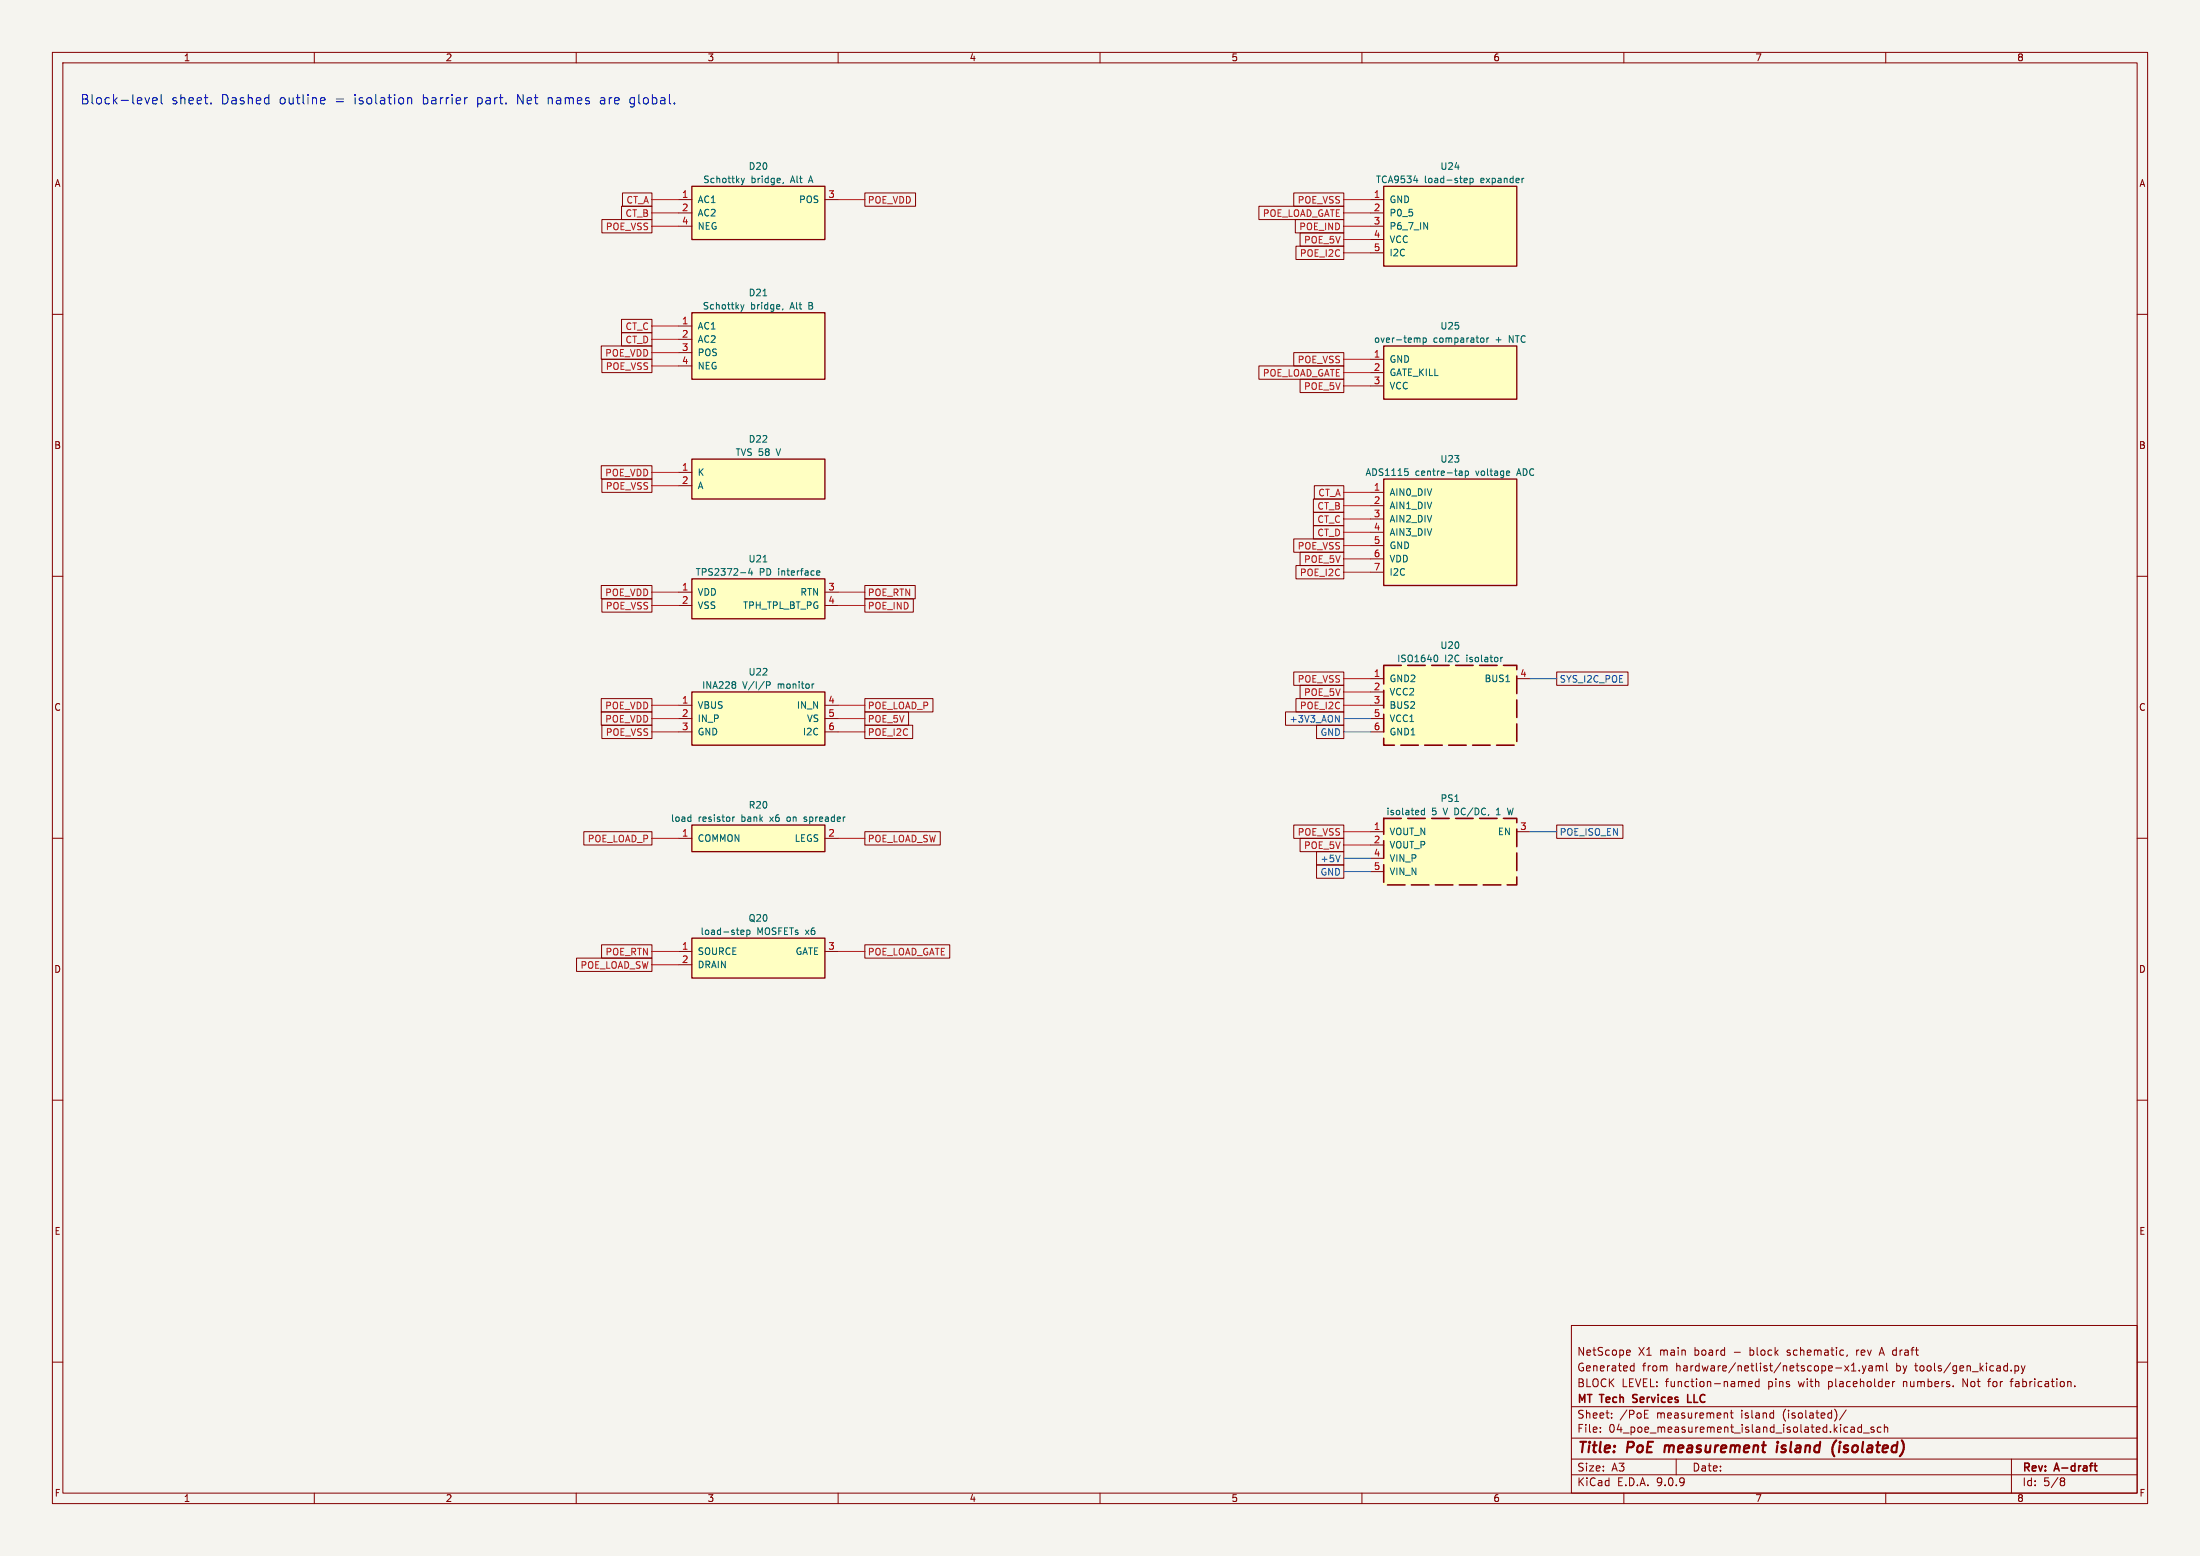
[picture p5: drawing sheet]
<svg xmlns="http://www.w3.org/2000/svg" width="420mm" height="297mm" viewBox="0 0 420 297" stroke-linecap="round" stroke-linejoin="round" font-family="sans-serif">
<path d="M0 0h420v297h-420z" fill="#f5f4ef" stroke="#f5f4ef" stroke-width=".19"/>
<g fill="none" stroke="#840000" stroke-width=".19">
<path d="M10 10h400v277h-400zM12 12h396v273h-396zM60 10v2M110 10v2M160 10v2M210 10v2M260 10v2M310 10v2M360 10v2M10 60h2M408 60h2M10 110h2"/>
<path d="M408 110h2M10 160h2M408 160h2M10 210h2M408 210h2M300 253h108v32h-108zM310.7 257.7l.5 .1v.2l-.7 .2M311.2 258.6l-.5 .1M352.7 258.6l-.2 .3M354.4 257.7v1M354.6 257.8l-.2 .2M358.9 258.3h.7"/>
<path d="M359.2 257.2l-.5 1.5M10 260h2M300 278.5h108M300 274.5h108M300 268.5h108M305.5 273.2v.2M305.5 272.5v.1M307.7 270.5v.2M307.7 269.8v.1M311.4 261.6h.5M311.4 260.8h.5M311.9 260.2v1.5"/>
<path d="M313.9 269.9h.5M313.9 270.7h.8M313.9 269.2h.8M320 278.5v3M329.7 269.8l.1 .9M330.3 269.7h.6M330.5 269.2v1.3l.4 .2M332.9 263.7l.3 .2v.8M333.8 264.2l.7-.2-.1-.2-.4-.1-.2 .2 .1 .7h.5M335.8 263.8l-.4-.1-.3 .3 .1 .6h.6M335.8 263.2v1.5M350.5 269.4l.2 .6-.2 .8"/>
<path d="M352.2 260.7l.7 1M352.4 269.1l-1.2 1.9M352.9 260.7l-.7 1M353.4 272.5h.5l.1 .9M353.4 273.3h.6M353.4 261.7h.9M353.4 260.6l.5-.4v1.5M354 272.7l-.6 .2M354.9 261.5v.2M355.4 272.5l-.5-.1-.2 .3 .1 .6h.6M355.4 271.9v1.5M355.5 260.7l.4 1"/>
<path d="M355.7 273.5h1.2M355.9 261.7l-.4 .5M356.2 260.7l-.3 1M356.8 260.8h.6v.9M357.4 261l-.5 .1a.29 .29 0 0 0-.2 .3 .29 .29 0 0 0 .2 .3l.5-.1M357.7 272.5l-.3-.1-.2 .2v.2l.5 .2v.3h-.5M358.2 260.8l.4-.1 .2 .2M358.2 260.7v1M358.8 260.9l.2-.2 .4 .1v.9M358.8 260.9v.8M359.1 272.5l-.4-.1-.3 .3 .1 .6h.6M359.7 272.5l.2-.1 .4 .1 .1 .9"/>
<path d="M359.7 271.9v1.5M360.2 260.2v1.3l.2 .2M361.3 263.7v1M361.7 263.7l-.3 .1-.1 .2M374.7 264.7v-1.5l.9 1.5M379.4 263.7h.6M379.9 263.2l-.2 .2v1.3M383.7 263.7h.6M383.9 261.5v.2M384 278.5v6.5M384.3 263.2l-.4 .2v1.3M384.7 260.8l.4-.1 .3 .3-.2 .6h-.5"/>
<path d="M384.7 260.7v1.5M385.9 260.7l.3 1M386.2 261.7l-.3 .5M386.6 260.7l-.4 1M396.1 264.5v.2M408 260h2M60 285v2M110 285v2M160 285v2M210 285v2M260 285v2M300 281.5h108"/>
<path d="M310 285v2M360 285v2M393.6 282.1l.4 .1 .2 .2-.3 .3M393.6 282.7h.3M393.9 282.7l.2 .2 .1 .4-.2 .2-.4 .1"/>
</g>
<path d="M311.7 267.6l.2 .1M311.8 266.3v.5M322.2 266.2v1.5h.7M399.8 279.8h.5M400 279.3v1.3l.3 .2" fill="none" stroke="#840000" stroke-width=".3"/>
<path d="M317.9 275.9l-.2 1.3M339.3 275.9l-.2 1.3M339.4 275.2v.2M340 277.1l.2 .1M350 277.6l.2 .4M350.6 274.9l-.6 .9M351.2 275.9l-.2 1.3M351.3 275.2v.2" fill="none" stroke="#840000" stroke-width=".4"/>
<path d="M132.1 59.7h25.4v12.7h-25.4z" fill="#ffffc2"/>
<path d="M132.1 59.7h25.4v12.7h-25.4z" fill="none" stroke="#840000" stroke-width=".25"/>
<path d="M129.5 62.2h2.6M129.5 64.8h2.6M129.5 67.3h2.6M129.5 69.9h2.6" fill="none" stroke="#840000" stroke-width=".19"/>
<path d="M141.4 58.2l.3 .8M141.7 59l-.3 .4M142 58.2l-.3 .8M145.7 56.5h.7M149.5 58.9l-.2 .3" fill="none" stroke="#006464" stroke-width=".19"/>
<path d="M132.1 179.1h25.4v7.6h-25.4z" fill="#ffffc2"/>
<path d="M132.1 179.1h25.4v7.6h-25.4z" fill="none" stroke="#840000" stroke-width=".25"/>
<path d="M129.5 181.6h2.6M129.5 184.2h2.6M157.5 181.6h2.5" fill="none" stroke="#840000" stroke-width=".19"/>
<path d="M141.4 178.2l.2 .2 .4-.1M141.4 177.7l.2-.2 .4 .2v.1l-.6 .2M142.6 177.6l.3-.1 .3 .3-.1 .5h-.5M142.6 177.5v1.3" fill="none" stroke="#006464" stroke-width=".19"/>
<path d="M264.2 91.4h25.4v20.4h-25.4z" fill="#ffffc2"/>
<path d="M264.2 91.4h25.4v20.4h-25.4z" fill="none" stroke="#840000" stroke-width=".25"/>
<path d="M261.6 94h2.6M261.6 96.5h2.6M261.6 99.1h2.6M261.6 101.6h2.6M261.6 104.1h2.6M261.6 106.7h2.6M261.6 109.2h2.6" fill="none" stroke="#840000" stroke-width=".19"/>
<path d="M268.2 89.5h.6M268.6 90l.2 .2v.3l-.2 .2M278.6 90h.5v.7M278.6 90.7h.5M279.1 90.2l-.5 .1M279.7 90l.4-.1 .2 .2-.1 .6h-.5M279.7 89.9v1.3M288 89.9l.2 .3-.6 .1M288.1 90.7h-.1" fill="none" stroke="#006464" stroke-width=".19"/>
<path d="M132.1 35.6h25.4v10.1h-25.4z" fill="#ffffc2"/>
<path d="M132.1 35.6h25.4v10.1h-25.4z" fill="none" stroke="#840000" stroke-width=".25"/>
<path d="M129.5 38.1h2.6M157.5 38.1h2.5M129.5 40.6h2.6M129.5 43.2h2.6" fill="none" stroke="#840000" stroke-width=".19"/>
<path d="M141.5 34l.3 .9M141.8 34.9l-.3 .4M142.1 34l-.3 .9M149.6 34.8l-.2 .3" fill="none" stroke="#006464" stroke-width=".19"/>
<path d="M132.1 87.6h25.4v7.7h-25.4z" fill="#ffffc2"/>
<path d="M132.1 87.6h25.4v7.7h-25.4z" fill="none" stroke="#840000" stroke-width=".25"/>
<path d="M129.5 90.2h2.6M129.5 92.7h2.6" fill="none" stroke="#840000" stroke-width=".19"/>
<path d="M264.2 66h25.4v10.2h-25.4z" fill="#ffffc2"/>
<path d="M264.2 66h25.4v10.2h-25.4z" fill="none" stroke="#840000" stroke-width=".25"/>
<path d="M261.6 68.6h2.6M261.6 71.1h2.6M261.6 73.7h2.6" fill="none" stroke="#840000" stroke-width=".19"/>
<path d="M270.7 64.5l.4 .2v.6M271.7 64.6l.4-.1 .2 .2-.1 .6h-.5M271.7 64.5v1.3M283.1 64.5l.2 .2v.4l-.2 .2M283.8 64.5v.8M284.2 64.5l-.4 .2" fill="none" stroke="#006464" stroke-width=".19"/>
<path d="M264.2 35.6h25.4v15.2h-25.4z" fill="#ffffc2"/>
<path d="M264.2 35.6h25.4v15.2h-25.4z" fill="none" stroke="#840000" stroke-width=".25"/>
<path d="M261.6 38.1h2.6M261.6 40.6h2.6M261.6 43.2h2.6M261.6 45.7h2.6M261.6 48.3h2.6" fill="none" stroke="#840000" stroke-width=".19"/>
<path d="M269.9 34.4h.8M279.7 34l.3 .1 .1 .2-.6 .1M280 34.8l-.3 .1M280.6 34.1l.4-.1 .2 .3-.1 .5h-.5M280.6 34v1.3M290.9 34l-.2 .1" fill="none" stroke="#006464" stroke-width=".19"/>
<path d="M132.1 157.5h25.4v5.1h-25.4z" fill="#ffffc2"/>
<path d="M132.1 157.5h25.4v5.1h-25.4z" fill="none" stroke="#840000" stroke-width=".25"/>
<path d="M129.5 160h2.6M157.5 160h2.5" fill="none" stroke="#840000" stroke-width=".19"/>
<path d="M131.8 155.9l.1 .1M131.9 155.5v1.3M131.9 156.7l-.1 .1M139.9 155.9v.9M140.2 155.9l-.3 .3M153.5 156.7l.1 .1M153.7 155.9l-.2 .2 .2 .3" fill="none" stroke="#006464" stroke-width=".19"/>
<path d="M132.1 110.5h25.4v7.6h-25.4z" fill="#ffffc2"/>
<path d="M132.1 110.5h25.4v7.6h-25.4z" fill="none" stroke="#840000" stroke-width=".25"/>
<path d="M129.5 113h2.6M129.5 115.6h2.6M157.5 113h2.5M157.5 115.6h2.5" fill="none" stroke="#840000" stroke-width=".19"/>
<path d="M141.4 109.3h1M143.2 108.5l-.3 .9h.8M143.5 109v.8M145.7 107.3h.7M156 109.7h.5M156 109h.3l.2 .3-.6 .1" fill="none" stroke="#006464" stroke-width=".19"/>
<path d="M264.2 156.2h25.4v12.7h-25.4z" fill="#ffffc2"/>
<path d="M264.2 156.2h25.4v12.7h-25.4z" fill="none" stroke="#840000" stroke-width=".3" stroke-dasharray="3.4 1.2"/>
<path d="M261.6 158.8h2.6M289.6 158.8h2.5M261.6 161.3h2.6M261.6 163.8h2.6M261.6 166.4h2.6" fill="none" stroke="#840000" stroke-width=".19"/>
<path d="M271.9 154.2v1.3M271.9 154.7h-.3l-.3 .2 .1 .6h.5M285.7 155.5h.7M285.8 154.6h-.1M287.8 154.2l.3 1.3" fill="none" stroke="#006464" stroke-width=".19"/>
<path d="M132.1 132.1h25.4v10.1h-25.4z" fill="#ffffc2"/>
<path d="M132.1 132.1h25.4v10.1h-25.4z" fill="none" stroke="#840000" stroke-width=".25"/>
<path d="M129.5 134.6h2.6M129.5 137.2h2.6M129.5 139.7h2.6M157.5 134.6h2.5M157.5 137.2h2.5M157.5 139.7h2.5" fill="none" stroke="#840000" stroke-width=".19"/>
<path d="M140.3 130.2l.2 .2-.2 .2M140.3 130.7l.2 .2-.2 .4M146.3 130.8l.6-.1 .1-.2v-.3l-.7-.1v1.3M155.4 130.5l-.4 .3" fill="none" stroke="#006464" stroke-width=".19"/>
<path d="M264.2 127h25.4v15.2h-25.4z" fill="#ffffc2"/>
<path d="M264.2 127h25.4v15.2h-25.4z" fill="none" stroke="#840000" stroke-width=".3" stroke-dasharray="3.4 1.2"/>
<g fill="none" stroke="#840000" stroke-width=".19">
<path d="M118.7 39.4h5.8v2.5h-5.8zM118.8 36.8h5.7v2.6h-5.7zM165.1 36.8h9.7v2.6h-9.7zM240.3 39.4h16.2v2.5h-16.2zM247 36.8h9.5v2.6h-9.5zM114.9 41.9h9.6v2.6h-9.6zM247.3 41.9h9.2v2.6h-9.2zM247.4 47h9.1v2.5h-9.1zM248.2 44.4h8.3v2.6h-8.3zM114.8 66h9.7v2.6h-9.7zM114.9 68.6h9.6v2.5h-9.6zM118.7 63.5h5.8v2.5h-5.8z"/>
<path d="M118.7 61h5.8v2.5h-5.8zM240.3 69.8h16.2v2.6h-16.2zM247 67.3h9.5v2.6h-9.5zM248.2 72.4h8.3v2.5h-8.3zM114.8 88.9h9.7v2.5h-9.7zM114.9 91.4h9.6v2.6h-9.6zM250.7 97.8h5.8v2.5h-5.8zM250.7 95.2h5.8v2.6h-5.8zM250.9 92.7h5.6v2.6h-5.6zM114.8 111.8h9.7v2.5h-9.7zM114.9 114.3h9.6v2.5h-9.6zM165.1 114.3h9.3v2.5h-9.3z"/>
<path d="M165.1 111.8h9.6v2.5h-9.6zM247 102.9h9.5v2.5h-9.5zM247.4 107.9h9.1v2.6h-9.1zM248.2 105.4h8.3v2.6h-8.3zM250.7 100.3h5.8v2.6h-5.8zM114.8 135.9h9.7v2.5h-9.7zM114.8 133.3h9.7v2.6h-9.7zM114.9 138.4h9.6v2.6h-9.6zM165.1 133.3h13v2.6h-13zM165.1 135.9h8.3v2.5h-8.3zM165.1 138.4h9.1v2.6h-9.1zM245.4 135.9h11.1v2.5h-11.1z"/>
<path d="M247 128.3h9.5v2.5h-9.5zM247.4 133.3h9.1v2.6h-9.1zM248.2 130.8h8.3v2.6h-8.3zM251.3 138.4h5.2v2.6h-5.2zM261.6 129.5h2.6M261.6 132.1h2.6M261.6 134.6h2.6M261.6 137.2h2.6M261.6 139.7h2.6M289.6 129.5h2.5M297.2 128.3h13.6v2.5h-13.6zM111.5 158.7h13v2.6h-13z"/>
<path d="M165.1 158.7h14.4v2.6h-14.4zM247 157.5h9.5v2.5h-9.5zM297.2 157.5h12.6v2.5h-12.6zM248.2 160h8.3v2.6h-8.3zM251.3 162.6h5.2v2.5h-5.2zM251.3 165.1h5.2v2.5h-5.2zM110.1 182.9h14.4v2.5h-14.4zM114.8 180.3h9.7v2.6h-9.7zM165.1 180.3h16.2v2.6h-16.2z"/>
</g>
<path d="M274 125a.68 .68 0 0 1 .5 .7 .68 .68 0 0 1-.5 .6M286.5 125.5v.8M286.9 125.5l-.4 .2" fill="none" stroke="#006464" stroke-width=".19"/>
<path d="M254.9 136.6l.8 1.2v-1.2M256.5 139.7h5.1M256.5 137.2h5.1M292.1 129.5h5.1M292.1 158.8h5.1M255.8 163.2l-.4 1.3M256.5 166.4h5.1M256.5 163.8h5.1" fill="none" stroke="#1d4ed8" stroke-width=".19"/>
<g fill="none" stroke="#b91c1c" stroke-width=".19">
<path d="M124.5 38.1h5M160 38.1h5.1M256.5 38.1h5.1M124.5 43.2h5M124.5 40.6h5M256.5 45.7h5.1M256.5 43.2h5.1M256.5 40.6h5.1M256.5 48.3h5.1M124.5 64.8h5M124.5 69.9h5M124.5 67.3h5"/>
<path d="M124.5 62.2h5M256.5 71.1h5.1M256.5 68.6h5.1M256.5 73.7h5.1M124.5 90.2h5M124.5 92.7h5M256.5 94h5.1M256.5 99.1h5.1M256.5 96.5h5.1M124.5 113h5M124.5 115.6h5M160 113h5.1"/>
<path d="M160 115.6h5.1M256.5 104.1h5.1M256.5 109.2h5.1M256.5 106.7h5.1M256.5 101.6h5.1M124.5 139.7h5M124.5 137.2h5M124.5 134.6h5M160 139.7h5.1M160 137.2h5.1M160 134.6h5.1M256.5 134.6h5.1"/>
<path d="M256.5 132.1h5.1M256.5 129.5h5.1M256.5 158.8h5.1M124.5 160h5M160 160h5.1M256.5 161.3h5.1M124.5 181.6h5M124.5 184.2h5M160 181.6h5.1"/>
</g>
<path d="M27.7 18.6l.4 1.2 .4-1.2M29.1 19.2l.9-.1-.1-.4-.5-.1-.3 .3 .1 .9h.7M30.8 18v1.6l.2 .2M40.3 19.7v.1M61.5 18.6l.5 .1 .1 .4-.9 .1M62 19.8h-.5M77.8 18.8l.3-.2 .4 .1 .1 1.1M77.8 18.6v1.2M89.2 18.6l-.3 .1" fill="none" stroke="#0000c2" stroke-width=".19"/>
<g font-size="2.8" fill="#840000">
<text x="301" y="277.9">Title:</text>
<text x="310.6" y="277.9">PoE</text>
<text x="318.6" y="277.9">measurement</text>
<text x="340.8" y="277.9">island</text>
<text x="352.2" y="277.9">(isolated)</text>
</g>
<g font-size="2.5" fill="#0000c2">
<text x="15.2" y="20.1">Block-level</text>
<text x="32.7" y="20.1">sheet.</text>
<text x="42.2" y="20.1">Dashed</text>
<text x="53.3" y="20.1">outline</text>
<text x="64.1" y="20.1">=</text>
<text x="67.8" y="20.1">isolation</text>
<text x="80.9" y="20.1">barrier</text>
<text x="91.3" y="20.1">part.</text>
<text x="99.1" y="20.1">Net</text>
<text x="105" y="20.1">names</text>
<text x="115.1" y="20.1">are</text>
<text x="120.9" y="20.1">global.</text>
</g>
<g font-size="2.1" fill="#840000">
<text x="301" y="262">Generated</text>
<text x="301" y="259">NetScope</text>
<text x="312.7" y="259">X1</text>
<text x="313.5" y="262">from</text>
<text x="316.9" y="259">main</text>
<text x="319.9" y="262">hardware/netlist/netscope-x1.yaml</text>
<text x="323.6" y="259">board</text>
<text x="331.3" y="259">-</text>
<text x="334.4" y="259">block</text>
<text x="341.7" y="259">schematic,</text>
<text x="355.1" y="259">rev</text>
<text x="359.7" y="259">A draft</text>
<text x="362.1" y="262">by</text>
<text x="365.9" y="262">tools/gen_kicad.py</text>
<text x="301" y="268.2">MT</text>
<text x="301" y="265">BLOCK</text>
<text x="305.6" y="268.2">Tech</text>
<text x="309.6" y="265">LEVEL: function-named</text>
<text x="312.4" y="268.2">Services</text>
<text x="323.4" y="268.2">LLC</text>
<text x="337.7" y="265">pins</text>
<text x="343.6" y="265">with</text>
<text x="349.4" y="265">placeholder</text>
<text x="363.9" y="265">numbers.</text>
<text x="375.4" y="265">Not</text>
<text x="380.5" y="265">for</text>
<text x="384.9" y="265">fabrication.</text>
<text x="301" y="273.7">File:</text>
<text x="301" y="271">Sheet:</text>
<text x="307.1" y="273.7">04_poe_measurement_island_isolated.kicad_sch</text>
<text x="309.2" y="271">/PoE</text>
<text x="316.3" y="271">measurement</text>
<text x="332.5" y="271">island</text>
<text x="340.6" y="271">(isolated)/</text>
<text x="301" y="281.1">Size:</text>
<text x="307.6" y="281.1">A3</text>
<text x="323" y="281.1">Date:</text>
<text x="386" y="281.3">Rev:</text>
<text x="392.4" y="281.3">A-draft</text>
<text x="301" y="283.9">KiCad</text>
<text x="308.7" y="283.9">E.D.A.</text>
<text x="316.3" y="283.9">9.0.9</text>
<text x="386" y="283.9">Id:</text>
<text x="390.1" y="283.9">5/8</text>
</g>
<g font-size="1.8" fill="#840000">
<text x="35" y="11.9">1</text>
<text x="85" y="11.9">2</text>
<text x="135" y="11.9">3</text>
<text x="185" y="11.9">4</text>
<text x="235" y="11.9">5</text>
<text x="285" y="11.9">6</text>
<text x="335" y="11.9">7</text>
<text x="385" y="11.9">8</text>
<text x="10.3" y="35.9">A</text>
<text x="408.3" y="35.9">A</text>
<text x="10.3" y="85.9">B</text>
<text x="408.2" y="85.9">B</text>
<text x="10.3" y="135.9">C</text>
<text x="408.2" y="135.9">C</text>
<text x="10.3" y="185.9">D</text>
<text x="408.2" y="185.9">D</text>
<text x="10.3" y="235.9">E</text>
<text x="408.3" y="235.9">E</text>
<text x="10.3" y="285.9">F</text>
<text x="35" y="286.9">1</text>
<text x="85" y="286.9">2</text>
<text x="135" y="286.9">3</text>
<text x="185" y="286.9">4</text>
<text x="235" y="286.9">5</text>
<text x="285" y="286.9">6</text>
<text x="335" y="286.9">7</text>
<text x="385" y="286.9">8</text>
<text x="408.3" y="285.9">F</text>
</g>
<g font-size="1.8" fill="#006464">
<text x="134.2" y="35.2">Schottky</text>
<text x="142.8" y="32.6">D20</text>
<text x="143.4" y="35.2">bridge,</text>
<text x="151.1" y="35.2">Alt</text>
<text x="154.7" y="35.2">A</text>
<text x="262.6" y="35.2">TCA9534</text>
<text x="271.9" y="35.2">load-step</text>
<text x="274.9" y="32.6">U24</text>
<text x="282.8" y="35.2">expander</text>
<text x="133.1" y="39">AC1</text>
<text x="133.1" y="41.5">AC2</text>
<text x="152.5" y="39">POS</text>
<text x="265.2" y="39">GND</text>
<text x="265.2" y="41.5">P0_5</text>
<text x="133.1" y="44">NEG</text>
<text x="265.2" y="44">P6_7_IN</text>
<text x="265.2" y="46.6">VCC</text>
<text x="265.2" y="49.1">I2C</text>
<text x="134.1" y="59.3">Schottky</text>
<text x="142.8" y="56.7">D21</text>
<text x="143.3" y="59.3">bridge,</text>
<text x="151" y="59.3">Alt</text>
<text x="154.6" y="59.3">B</text>
<text x="133.1" y="63.1">AC1</text>
<text x="133.1" y="65.6">AC2</text>
<text x="262.2" y="65.6">over-temp</text>
<text x="273.6" y="65.6">comparator</text>
<text x="274.9" y="63.1">U25</text>
<text x="285.6" y="65.6">+</text>
<text x="288.3" y="65.6">NTC</text>
<text x="133.1" y="68.2">POS</text>
<text x="133.1" y="70.7">NEG</text>
<text x="265.2" y="69.4">GND</text>
<text x="265.2" y="72">GATE_KILL</text>
<text x="265.2" y="74.5">VCC</text>
<text x="140.3" y="87.2">TVS 58</text>
<text x="142.8" y="84.7">D22</text>
<text x="148.4" y="87.2">V</text>
<text x="274.9" y="88.5">U23</text>
<text x="133.1" y="91">K</text>
<text x="133.1" y="93.6">A</text>
<text x="260.6" y="91">ADS1115</text>
<text x="265.2" y="94.8">AIN0_DIV</text>
<text x="270.2" y="91">centre-tap</text>
<text x="281.9" y="91">voltage</text>
<text x="289.9" y="91">ADC</text>
<text x="265.2" y="97.4">AIN1_DIV</text>
<text x="265.2" y="99.9">AIN2_DIV</text>
<text x="142.8" y="107.5">U21</text>
<text x="265.2" y="102.5">AIN3_DIV</text>
<text x="265.2" y="105">GND</text>
<text x="265.2" y="107.5">VDD</text>
<text x="132.7" y="110.1">TPS2372-4</text>
<text x="133.1" y="113.9">VDD</text>
<text x="144.9" y="110.1">PD</text>
<text x="148.7" y="110.1">interface</text>
<text x="152.7" y="113.9">RTN</text>
<text x="265.2" y="110.1">I2C</text>
<text x="133.1" y="116.4">VSS</text>
<text x="141.7" y="116.4">TPH_TPL_BT_PG</text>
<text x="274.9" y="124.1">U20</text>
<text x="133.9" y="131.7">INA228</text>
<text x="141.8" y="131.7">V/I/P</text>
<text x="142.8" y="129.1">U22</text>
<text x="148.6" y="131.7">monitor</text>
<text x="265.2" y="130.4">GND2</text>
<text x="266.6" y="126.6">ISO1640</text>
<text x="275.8" y="126.6">I2C</text>
<text x="280" y="126.6">isolator</text>
<text x="283.3" y="130.4">BUS1</text>
<text x="133.1" y="135.5">VBUS</text>
<text x="152" y="135.5">IN_N</text>
<text x="265.2" y="132.9">VCC2</text>
<text x="265.2" y="135.5">BUS2</text>
<text x="133.1" y="138">IN_P</text>
<text x="133.1" y="140.6">GND</text>
<text x="153.2" y="140.6">I2C</text>
<text x="154" y="138">VS</text>
<text x="265.2" y="138">VCC1</text>
<text x="265.2" y="140.6">GND1</text>
<text x="142.8" y="154.5">R20</text>
<text x="264.6" y="155.8">isolated</text>
<text x="273.3" y="155.8">5</text>
<text x="274.9" y="153.3">PS1</text>
<text x="275.7" y="155.8">V DC/DC,</text>
<text x="286.1" y="155.8">1</text>
<text x="288.5" y="155.8">W</text>
<text x="128" y="157.1">load</text>
<text x="133.1" y="160.9">COMMON</text>
<text x="133.3" y="157.1">resistor</text>
<text x="141.6" y="157.1">bank</text>
<text x="147.3" y="157.1">x6</text>
<text x="150.7" y="157.1">on</text>
<text x="151.6" y="160.9">LEGS</text>
<text x="154.2" y="157.1">spreader</text>
<text x="265.2" y="159.6">VOUT_N</text>
<text x="285.9" y="159.6">EN</text>
<text x="265.2" y="162.2">VOUT_P</text>
<text x="265.2" y="164.7">VIN_P</text>
<text x="265.2" y="167.2">VIN_N</text>
<text x="133.6" y="178.7">load-step</text>
<text x="142.8" y="176.1">Q20</text>
<text x="144.5" y="178.7">MOSFETs x6</text>
<text x="133.1" y="182.5">SOURCE</text>
<text x="133.1" y="185">DRAIN</text>
<text x="151.8" y="182.5">GATE</text>
</g>
<g font-size="1.8" fill="#b91c1c">
<text x="119.3" y="41.6">CT_B</text>
<text x="119.5" y="39.1">CT_A</text>
<text x="165.6" y="39.1">POE_VDD</text>
<text x="241" y="41.6">POE_LOAD_GATE</text>
<text x="247.6" y="39.1">POE_VSS</text>
<text x="115.6" y="44.1">POE_VSS</text>
<text x="247.9" y="44.1">POE_IND</text>
<text x="248.8" y="46.7">POE_5V</text>
<text x="248.1" y="49.2">POE_I2C</text>
<text x="119.3" y="65.7">CT_D</text>
<text x="119.3" y="63.2">CT_C</text>
<text x="115.4" y="68.3">POE_VDD</text>
<text x="115.6" y="70.8">POE_VSS</text>
<text x="247.6" y="69.5">POE_VSS</text>
<text x="241" y="72.1">POE_LOAD_GATE</text>
<text x="248.8" y="74.6">POE_5V</text>
<text x="115.4" y="91.1">POE_VDD</text>
<text x="115.6" y="93.7">POE_VSS</text>
<text x="251.6" y="94.9">CT_A</text>
<text x="251.4" y="100">CT_C</text>
<text x="251.4" y="97.5">CT_B</text>
<text x="247.6" y="105.1">POE_VSS</text>
<text x="248.8" y="107.6">POE_5V</text>
<text x="251.4" y="102.6">CT_D</text>
<text x="115.4" y="114">POE_VDD</text>
<text x="165.6" y="114">POE_RTN</text>
<text x="248.1" y="110.2">POE_I2C</text>
<text x="115.6" y="116.5">POE_VSS</text>
<text x="165.6" y="116.5">POE_IND</text>
<text x="247.6" y="130.5">POE_VSS</text>
<text x="115.4" y="135.6">POE_VDD</text>
<text x="165.6" y="135.6">POE_LOAD_P</text>
<text x="248.1" y="135.6">POE_I2C</text>
<text x="248.8" y="133">POE_5V</text>
<text x="115.4" y="138.1">POE_VDD</text>
<text x="115.6" y="140.7">POE_VSS</text>
<text x="165.6" y="138.1">POE_5V</text>
<text x="165.6" y="140.7">POE_I2C</text>
<text x="112.1" y="161">POE_LOAD_P</text>
<text x="165.6" y="161">POE_LOAD_SW</text>
<text x="247.6" y="159.7">POE_VSS</text>
<text x="248.8" y="162.2">POE_5V</text>
<text x="110.7" y="185.1">POE_LOAD_SW</text>
<text x="115.5" y="182.6">POE_RTN</text>
<text x="165.6" y="182.6">POE_LOAD_GATE</text>
</g>
<g font-size="1.8" fill="#a90000">
<text x="130.1" y="37.8">1</text>
<text x="130.1" y="40.4">2</text>
<text x="158" y="37.8">3</text>
<text x="262.2" y="37.8">1</text>
<text x="262.2" y="40.4">2</text>
<text x="130.1" y="42.9">4</text>
<text x="262.2" y="42.9">3</text>
<text x="262.2" y="45.5">4</text>
<text x="262.2" y="48">5</text>
<text x="130.1" y="62">1</text>
<text x="130.1" y="64.5">2</text>
<text x="130.1" y="67.1">3</text>
<text x="130.1" y="69.6">4</text>
<text x="262.2" y="68.3">1</text>
<text x="262.2" y="70.9">2</text>
<text x="262.2" y="73.4">3</text>
<text x="130.1" y="89.9">1</text>
<text x="130.1" y="92.5">2</text>
<text x="262.2" y="93.7">1</text>
<text x="262.2" y="96.3">2</text>
<text x="262.2" y="98.8">3</text>
<text x="262.2" y="101.3">4</text>
<text x="262.2" y="103.9">5</text>
<text x="262.2" y="106.4">6</text>
<text x="130.1" y="112.8">1</text>
<text x="158" y="112.8">3</text>
<text x="262.2" y="109">7</text>
<text x="130.1" y="115.3">2</text>
<text x="158" y="115.3">4</text>
<text x="262.2" y="129.3">1</text>
<text x="262.2" y="131.8">2</text>
<text x="290.1" y="129.3">4</text>
<text x="130.1" y="134.4">1</text>
<text x="130.1" y="136.9">2</text>
<text x="158" y="134.4">4</text>
<text x="158" y="136.9">5</text>
<text x="262.2" y="134.4">3</text>
<text x="262.2" y="136.9">5</text>
<text x="130.1" y="139.4">3</text>
<text x="158" y="139.4">6</text>
<text x="262.2" y="139.4">6</text>
<text x="130.1" y="159.8">1</text>
<text x="158" y="159.8">2</text>
<text x="262.2" y="158.5">1</text>
<text x="262.2" y="161">2</text>
<text x="290.1" y="158.5">3</text>
<text x="262.2" y="163.6">4</text>
<text x="262.2" y="166.1">5</text>
<text x="130.1" y="181.4">1</text>
<text x="130.1" y="183.9">2</text>
<text x="158" y="181.4">3</text>
</g>
<g font-size="1.8" fill="#1d4ed8">
<text x="297.7" y="130.5">SYS_I2C_POE</text>
<text x="246.1" y="138.1">+3V3_AON</text>
<text x="252" y="140.7">GND</text>
<text x="297.7" y="159.7">POE_ISO_EN</text>
<text x="252" y="164.8">+5V</text>
<text x="252" y="167.3">GND</text>
</g>
</svg>
